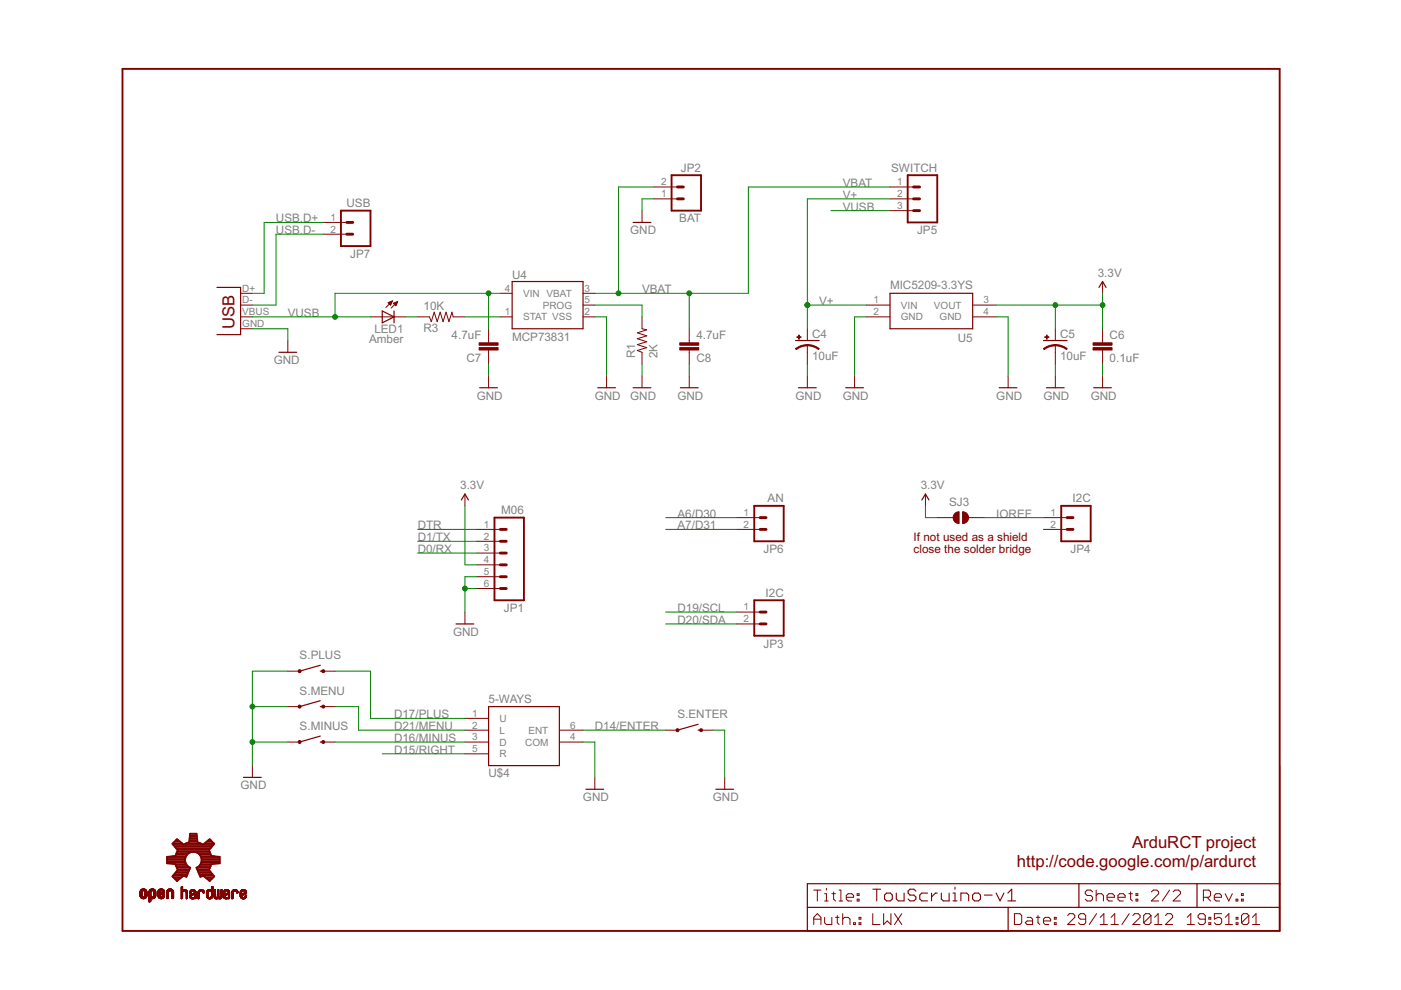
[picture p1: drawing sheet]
<svg xmlns="http://www.w3.org/2000/svg" width="297mm" height="210mm" viewBox="0 0 297 210" stroke-linecap="round" stroke-linejoin="round" font-family="sans-serif">
<g fill="none" stroke="#800000" stroke-width=".21">
<path d="M138.6 39.6h5M188.7 39.6h5M68.5 47.2h5M68.5 49.7h5M136.1 44.7v2.5M138.6 42.2h5M188.7 42.2h5M188.7 44.7h5M233.8 59.7v2.5M51 67.2h2.5M51 64.7h2.5M51 62.2h2.5"/>
<path d="M51 69.7h2.5M61 72.2v2.5M78.5 67.2h7.6M82.3 64.2h.7M82.4 64.3h.6M82.5 64.4h.4M82.6 64.1h.5M82.6 64.5h.3M82.8 64.6h.1M82.9 63.9h.2M83.2 63.8h.1M83.2 63.8l-1.4 1.4"/>
<path d="M83.2 63.8l-.9 .4M83.2 63.8l-.4 .9-.5-.5M83.4 64.3l.9-.4-.4 .9zM83.5 64.3h.7M83.5 64.4h.6M83.7 64.5h.4M83.8 64.6h.2M83.8 64.2h.4M83.9 64.8h.1M84 64.1h.2M84.3 63.9l-1.4 1.4M88.6 67.2h2.5l.3 1 .7-2 .6 2 .6-2 .6 2 .7-2 .6 2 .6-2 .3 1h2.5"/>
<path d="M103.6 69.7v3M103.6 74.2v3M103.6 79.7v2.5M106.1 67.2h2.5M106.1 62.2h2.5M123.6 67.2h2.5M123.6 64.7h2.5M123.6 62.2h2.5M128.6 79.7v2.5M136.1 67.2v2.5l1 .2-2 .7 2 .6-2 .6 2 .7-2 .6 2 .6-2 .6 1 .4v2.5M136.1 79.7v2.5M146.1 69.7v3"/>
<path d="M146.1 74.2v3M146.1 79.7v2.5M171.2 69.7v2.5M171.2 73.2v4M171.2 79.7v2.5M181.2 79.7v2.5M183.7 67.2h5M183.7 64.7h5M206.2 67.2h5M206.2 64.7h5M213.7 79.7v2.5M223.8 69.7v2.5"/>
<path d="M223.8 73.2v4M223.8 79.7v2.5M233.8 69.7v3M233.8 74.2v3M233.8 79.7v2.5M98.6 104.8v2.5M101.1 112.2h5M101.1 114.8h5M101.1 117.3h5M101.1 119.8h5M156.1 112.2h5.1M156.1 109.7h5.1"/>
<path d="M196.2 104.8v2.5M198.7 109.7h3.4M205.3 109.7h3.4M221.2 112.2h5.1M221.2 109.7h5.1M98.6 129.8v2.5M101.1 122.3h5M101.1 124.8h5M156.1 129.8h5.1M156.1 132.3h5.1M61 157.3h2.5M61 142.3h2.5"/>
<path d="M61 149.8h2.5M68.5 157.3h2.5M68.5 142.3h2.5M68.5 149.8h2.5M98.6 152.3h5M98.6 154.8h5M98.6 157.3h5M98.6 159.8h5M118.6 154.8h5M118.6 157.3h5M141.1 154.8h2.5M148.6 154.8h2.6"/>
<path d="M53.5 162.3v2.5M126.1 164.8v2.5M153.6 164.8v2.5M29.7 189.8h.4M29.7 189.5h.4M29.7 189.7h.4M29.7 189.6h.4M29.7 189.4h.4M29.7 189.3h.4M29.7 189.2h.4M29.7 190.1h.5M29.7 190h.5"/>
<path d="M29.7 189.9l.4 .1M29.7 189.9h.4M29.7 189.1h.4M29.7 190.1h.6M29.8 190.2h1.3M29.8 188.9h1.3M29.8 188.8h1.3M29.8 188.7l1.2 .1M29.8 188.7h1.2M29.9 190.4h1M29.9 188.7h1M30 188.6h.9"/>
<path d="M30 190.4h.8M30 188.6h.8M30.1 190.5h.7M30.1 189.1h-.4M30.1 189h-.4M30.2 189h-.5M30.2 188.5h.5M30.2 190.5h.4M30.3 188.9h-.6M30.6 188.9h.5M30.6 190.1h.5M30.6 189h.5"/>
<path d="M30.7 190h.4M30.7 189h.4M30.7 189.1h.4M30.8 189.8h.3M30.8 189.5h.3M30.8 189.9h.3M30.8 189.7h.3M30.8 189.6h.3M30.8 189.4h.3M30.8 189.3h.3M30.8 189.2h.3M31 190.3l-1.1 .1"/>
<path d="M31 190.3h-1.2M31.1 190.2h-1.3M31.1 190.1h-.5M31.1 189.9l-.4 .1M31.6 191h.4M31.6 189.8h.4M31.6 189.5h.4M31.6 190.6h.4M31.6 191.1h.4M31.6 190.9h.4M31.6 190.8h.4M31.6 190.7h.4"/>
<path d="M31.6 190.2h1.4M31.6 190.1h.6M31.6 190.1h.5M31.6 190h.4M31.6 189.9l.4 .1M31.6 189.9h.4M31.6 189.7h.4M31.6 189.6h.4M31.6 189.4h.4M31.6 189.3h.4M31.6 189.2h.4M31.6 189.1h.4"/>
<path d="M31.6 191.2h.1M31.7 188.8h1.2M31.7 188.7h1.2M31.8 188.7h1M31.8 188.6h1M31.9 191.2h-.3M31.9 191.1h-.3M31.9 188.6h.8M32 190.5l-.4 .1M32 189.1h-.4M32 189h-.4M32.1 189h-.5"/>
<path d="M32.1 188.5h.5M32.1 190.5h.4M32.2 188.9h-.6M32.5 188.9h.5M32.5 190.1h.5M32.6 189h.4M32.6 189.9h.4M32.6 189.1h.4M32.6 189.8h.4M32.6 189.5h.4M32.6 189.7h.4M32.6 189.6h.4"/>
<path d="M32.6 189.4h.4M32.6 189.3h.4M32.6 189.2h.4M32.7 190.5h-1.1M32.7 190.4l-1.1 .1M32.8 190.4h-1.2M32.9 190.3l-1.3 .1M32.9 190.3h-1.3M32.9 190.2h-1.3M33 188.8l-1.4 .1M33 190.1h-.6M33 190h-.4"/>
<path d="M33.5 190.1h.5M33.5 190h.4M33.5 189.9l.4 .1M33.5 189.9h.4M33.5 189.4h1.4M33.5 189.3h.3M33.5 189.2h.3M33.5 189.1h.4M33.5 189h.5M33.5 190.1h.6M33.5 190.2h1.3M33.5 188.9h1.4"/>
<path d="M33.6 190.2h1.2M33.6 188.8h1.2M33.6 190.3h1.2M33.6 188.7h1.2M33.7 190.3h1M33.7 190.4h1M33.7 188.7h1M33.7 188.6h.9M33.8 190.4h.8M33.8 188.6h.8M33.8 190.5h.7M33.8 189.2h-.3"/>
<path d="M33.9 189.1h-.4M33.9 189.8l-.4 .1M33.9 189h-.4M33.9 188.5h.5M34 189.8h-.5M34 189.4h.9M34 190.5h.3M34 188.9h-.5M34.1 189.7l-.6 .1M34.1 189.3h.8M34.2 189.7h-.7M34.3 189.3h.6"/>
<path d="M34.3 188.9h.6M34.4 189.6l-.9 .1M34.4 189.2h.5M34.4 189h.5M34.5 190h.4M34.5 189.6h-1M34.5 189.1h.4M34.5 189.9h.4M34.5 189.8h.4M34.6 189.5l-1.1 .1M34.6 189.7h.3M34.7 189.5h-1.2"/>
<path d="M34.8 189.7h.1M34.9 190.1h-.6M34.9 189.4l-1.4 .1M34.9 190.1h-.5M35.3 189.8h.4M35.3 189.5h.4M35.3 190.2h.4M35.3 190.3h.4M35.3 190.1h.4M35.3 190h.4M35.3 189.9h.4M35.3 189.7h.4"/>
<path d="M35.3 189.6h.4M35.3 189.4h.4M35.3 189.3h.4M35.3 189.2h.4M35.4 189h.4M35.4 190.5h.1M35.4 188.8h1.3M35.5 188.8h1.2M35.5 188.7h1.1M35.6 188.7h1M35.6 188.6h.9M35.6 190.5h-.3"/>
<path d="M35.7 188.6h.7M35.7 190.4l-.4 .1M35.7 190.4h-.4M35.8 189.1h-.5M35.8 189h-.4M35.8 188.5h.5M35.9 188.9h-.5M36.2 188.9h.5M36.3 189h.5M36.4 189.1h.4M36.4 189.8h.4M36.4 189.5h.4"/>
<path d="M36.4 190.2h.4M36.4 190.5h.3M36.4 190.3h.4M36.4 190.1h.4M36.4 190h.4M36.4 189.9h.4M36.4 189.7h.4M36.4 189.6h.4M36.4 189.4h.4M36.4 189.3h.4M36.4 189.2h.4M36.7 188.8l-1.3 .1"/>
<path d="M36.8 190.4l-.4 .1M36.8 190.4h-.4M38.4 188.1h.3M38.4 188.7h1.1M38.4 189.8h.3M38.4 189.5h.3M38.4 190.2h.3M38.4 190.4h.3M38.4 190.3h.3M38.4 190.1h.3M38.4 190h.3M38.4 189.9h.3"/>
<path d="M38.4 189.7h.3M38.4 189.6h.3M38.4 189.4h.3M38.4 189.3h.3M38.4 189.2h.3M38.4 188.9h1.2M38.4 188.8h1.2M38.4 188.7l1.1 .1M38.4 188.6l.3 .1M38.4 188.6h.3M38.4 188.5h.3M38.4 188.4h.3"/>
<path d="M38.4 188.3h.3M38.4 188.2h.3M38.4 188h.3M38.5 188h.2M38.5 190.5l-.1 .1M38.7 190.5h-.3M38.7 190.4h-.3M38.7 189.1h-.3M38.8 189.1h-.4M38.8 188.7h.6M38.8 189h-.4M38.9 189h-.5"/>
<path d="M38.9 188.6h.4M39 188.9h-.6M39.2 188.9h.5M39.3 189h.4M39.4 189.1h.3M39.4 189.1h.4M39.5 189.3h.3M39.5 189.2h.3M39.5 189.8h.3M39.5 189.5h.3M39.5 190.2h.3M39.5 190.5h.1"/>
<path d="M39.5 190.4h.3M39.5 190.3h.3M39.5 190.1h.3M39.5 190h.3M39.5 189.9h.3M39.5 189.7h.3M39.5 189.6h.3M39.5 189.4h.3M39.5 190.6h.1M39.7 190.5h-.2M40.2 190.2h.4M40.2 190.1h.3"/>
<path d="M40.2 190h.3M40.2 189.4h.1M40.2 189.3h.3M40.2 189.2h.3M40.2 190.3h.8M40.2 189.1h.4M40.3 190.3h.8M40.3 189h.4M40.3 190.4h.8M40.3 188.9h1.1M40.4 190.4l.7 .1M40.4 188.8h1"/>
<path d="M40.4 190.5h.7M40.4 188.8h.9M40.5 189.3l-.3 .1M40.5 188.7h.8M40.5 189.6h1.1M40.5 189.1h-.3M40.6 190.5h.5M40.6 189.9l-.4 .1M40.6 189.9h-.4M40.6 189.6h1M40.6 188.7h.6M40.6 190.6h.4"/>
<path d="M40.6 189h-.4M40.6 188.6h.5M40.7 189.8l-.5 .1M40.7 189.5h.9M40.8 189.8h-.6M40.8 190.6h.1M40.8 188.9h-.5M40.8 189.5h.8M40.9 189.7l-.6 .1M41 188.9h.5M41 189.4h.6M41 189.7h-.7"/>
<path d="M41.1 189.4h.5M41.1 189h.4M41.2 189.1h.3M41.2 189.3h.4M41.2 189.1h.4M41.3 189.8h.3M41.3 190.2h.3M41.3 190.5h.1M41.3 190.4h.3M41.3 190.3h.3M41.3 190.1h.3M41.3 190h.3"/>
<path d="M41.3 189.9h.3M41.3 189.7h.3M41.3 189.2h.3M41.6 190.5h-.3M41.6 190.4l-.3 .1M41.6 189.6l-1.2 .1M42 189.8h.3M42 189.5h.3M42 190.2h.3M42 190.4h.3M42 190.3h.3M42 190.1h.3"/>
<path d="M42 190h.3M42 189.9h.3M42 189.7h.3M42 189.6h.3M42 189.4h.3M42 189.3h.3M42 189.2h.3M42 190.6h.1M42 189.1h.4M42.1 190.5l-.1 .1M42.1 188.9h1.1M42.2 188.8h1"/>
<path d="M42.2 188.8h.9M42.2 190.5h-.2M42.3 188.7h.8M42.3 189.1h-.3M42.4 188.7h.6M42.4 189h-.4M42.4 188.6h.5M42.5 189h-.4M42.6 188.9h-.5M42.7 188.9h.5M42.9 189h.4M43 189.1h.3"/>
<path d="M43 189.2h.3M43.3 189.3h-.2M43.3 189.2h-.2M43.8 189.8h.3M43.8 189.5h.3M43.8 189.9h.3M43.8 189.7h.3M43.8 189.6h.3M43.8 189.4h.3M43.8 189.3h.3M43.8 189.2h.3M43.8 190.1h.3"/>
<path d="M43.8 190h.3M43.8 189.1h.3M43.8 190.2h.5M43.8 190.2h.4M43.9 190.3h1.1M43.9 190.4h1.1M43.9 188.8h1.2M44 190.4h.9M44 188.8h1.1M44 188.7h1.1M44.1 189.1h-.3M44.2 190.5h.5"/>
<path d="M44.2 188.7h.5M44.2 189h-.4M44.2 190.6h.5M44.2 188.6h.5M44.4 190.6h.1M44.4 188.9h-.5M44.5 188.9h.6M44.7 190.2h.4M44.7 189h.4M44.8 189.1h.3M44.8 188.7h.3M44.8 189.8h.3"/>
<path d="M44.8 189.5h.3M44.8 190h.3M44.8 189.9h.3M44.8 189.7h.3M44.8 189.6h.3M44.8 189.4h.3M44.8 189.3h.3M44.8 189.2h.3M44.8 188.6h.3M44.8 188.5h.3M44.8 188.4h.3M44.8 188.3h.3"/>
<path d="M44.8 188.2h.3M44.8 188.1h.3M44.8 188h.3M44.9 190.5h-.8M44.9 188h.2M45 190.3l-1.1 .1M45.1 190.2h-.4M45.1 190.1h-.3M45.1 188.8l-1.2 .1M45.4 189.8h.3M45.4 189.5h.3M45.4 190.1h.3"/>
<path d="M45.4 190h.3M45.4 189.9h.3M45.4 189.7h.3M45.4 189.6h.3M45.4 189.4h.3M45.4 189.3h.3M45.4 189.2h.3M45.4 189.1h.3M45.4 189h.3M45.4 188.9h.3M45.4 188.8h.3M45.4 188.7h.3"/>
<path d="M45.4 190.2h.4M45.4 190.3h1.7M45.4 190.2h.3M45.4 190.3h1.6M45.5 190.4h1.5M45.5 190.4h1.4M45.6 188.7h.1M45.6 188.6h.1M45.7 190.5h.4M45.7 190.6h.4M45.9 190.6h.1M46 190.2h.5"/>
<path d="M46.1 190.2h.3M46.1 189.8h.3M46.1 190.1h.3M46.1 190h.3M46.1 189.9h.3M46.1 189.7h.3M46.1 189.5h.3M46.1 189.6h.3M46.1 189.4h.3M46.1 189.3h.3M46.1 189.2h.3M46.1 189.1h.3"/>
<path d="M46.1 189h.3M46.1 188.9h.3M46.1 188.8h.3M46.1 188.7h.3M46.2 188.7h.2M46.3 188.6h.1M46.4 190.5h.4M46.4 190.6h.4M46.7 190.2h.4M46.8 190.1h.3M46.8 189.8h.3M46.8 189.5h.3"/>
<path d="M46.8 190h.3M46.8 189.9h.3M46.8 189.7h.3M46.8 189.6h.3M46.8 189.4h.3M46.8 189.3h.3M46.8 189.2h.3M46.8 189.1h.3M46.8 189h.3M46.8 188.9h.3M46.8 188.8h.3M46.8 188.7h.3"/>
<path d="M46.9 190.5h-1.3M46.9 188.7h.2M47 188.6h.1M47.1 190.2h-.4M47.3 190.2h.4M47.3 190.1h.4M47.3 190h.4M47.3 189.9h.4M47.3 189.4h.2M47.3 189.2h.4M47.4 190.2h.4M47.4 189.1h.3"/>
<path d="M47.4 190.3h.8M47.4 190.3l.8 .1M47.5 190.4h.7M47.5 188.9h1.1M47.5 188.8h1.1M47.6 190.5h.6M47.6 189.3l-.3 .1M47.6 188.7l.9 .1M47.6 188.7h.8M47.6 189.6h1.1M47.6 189.3h-.3M47.6 189.2l-.3 .1"/>
<path d="M47.7 190.5h.5M47.7 189.1h-.3M47.7 189.9h-.4M47.7 189.6h1M47.8 188.7h.5M47.8 190.6h.4M47.8 189h-.4M47.8 189.8l-.4 .1M47.8 188.6h.5M47.9 189.5h.8M47.9 189.8h-.5M48 189.5h.7"/>
<path d="M48 188.9h-.5M48.1 189.7l-.7 .1M48.1 188.9h.5M48.1 189.4h.6M48.2 189.7h-.7M48.2 189.4h.5M48.2 189h.4M48.3 189h.4M48.3 189.6l-.8 .1M48.3 189.1h.4M48.4 189.3h.3M48.4 189.1h.3"/>
<path d="M48.4 189.6h.3M48.4 189.2h.3M48.4 189.8h.3M48.4 190.2h.3M48.4 190.4h.3M48.4 190.3h.3M48.4 190.1h.3M48.4 190h.3M48.4 189.9h.3M48.4 189.7h.3M48.5 190.6h.1M48.6 190.5l-.2 .1"/>
<path d="M48.7 190.5h-.3M48.7 190.4l-.3 .1M49.1 189.8h.3M49.1 189.5h.3M49.1 190.2h.3M49.1 190.4h.3M49.1 190.3h.3M49.1 190.1h.3M49.1 190h.3M49.1 189.9h.3M49.1 189.7h.3M49.1 189.6h.3"/>
<path d="M49.1 189.4h.3M49.1 189.3h.3M49.2 190.6h.1M49.3 188.9h1.1M49.3 190.5l-.2 .1M49.3 188.8h1M49.4 188.8h.9M49.4 188.7h.8M49.4 190.5h-.3M49.4 189.2h-.3M49.5 189.1h-.3M49.5 188.7h.6"/>
<path d="M49.6 189h-.4M49.6 188.6h.5M49.7 188.9h-.5M49.9 188.9h.5M50 189h.4M50.1 189h.3M50.1 189.1h.4M50.2 189.1h.3M50.2 189.2h.3M50.4 189.3l-.2 .1M50.5 189.3h-.3M50.9 189.5h.3"/>
<path d="M50.9 190.1h.4M50.9 190h.3M50.9 189.9h.3M50.9 189.9h.4M50.9 189.5h1.2M50.9 189.4h.3M50.9 189.3h.3M50.9 189.2h.3M50.9 189.1h.3M51 190.2h.3M51 190.2h.4M51 190.3h1.2"/>
<path d="M51.1 190.3h1M51.1 188.9h1.1M51.1 188.8h1M51.2 190.4h.8M51.2 188.8h.8M51.2 188.7h.8M51.2 190.5h.8M51.3 189.1h-.4M51.3 188.7h.6M51.3 190.5h.6M51.3 189h-.3M51.4 189.8l-.5 .1"/>
<path d="M51.4 189h-.4M51.4 188.6h.4M51.4 190.6h.4M51.5 189.8h-.6M51.5 188.9h-.5M51.6 190.6h.1M51.6 189.7l-.7 .1M51.7 188.9h.5M51.7 189.7h-.8M51.7 189.4h.6M51.8 189h.4M51.8 189.6l-.9 .1"/>
<path d="M51.9 189.3h.4M51.9 189h.3M51.9 190.1h.3M51.9 189.6h-1M51.9 189.1h.4M52 189.3h.3M52 190h.3M52 189.2h.3M52 189.9h.3M52.1 190.4h-1M52.2 189.8h.1M52.2 189.5h-.8"/>
<path d="M52.2 190.2h-.4M52.2 190.2h-.3M52.3 190.1h-.4M52.3 189.4l-.8 .1M52.3 189.9l-.3 .1M52.3 189.4h-.7M172.5 188.7h1.6M172.5 194.9h1.6M172.5 196v-1.5l.8-.8 .8 .8v1.5M173.3 188.7v2.3M174.8 194.5v1.1l.4 .4h1.2v-1.5M174.8 191h.8"/>
<path d="M174.8 189.5h.4v1.5M175.2 188.3v.4M176.4 189.5h.7M176.7 189.1v1.5l.4 .4M177.1 194.5h.8M177.5 194.1v1.5l.4 .4M177.9 191h.8M177.9 188.7h.4v2.3M178.7 194.9l.3-.4h.8l.4 .4v1.1M178.7 193.7v2.3M179.4 190.2h1.6v-.3l-.4-.4h-.8l-.4 .4v.7l.4 .4h.8M181 195.6h.4v.4h-.4z"/>
<path d="M181.7 190.6h.4v.4h-.4zM181.7 189.5h.4v.4h-.4zM182.1 195.6h.4v.4h-.4zM182.1 194.5h.4v.4h-.4zM185 193.7v2.3h1.6M187.3 193.7v2.3l.8-.7 .8 .7v-2.3M189.7 193.7l1.5 2.3M191.2 193.7l-1.5 2.3M215.1 193.7h1.1l.4 .4v1.5l-.4 .4h-1.1zM217.8 194.5h.7l.4 .4v1.1h-1.1l-.4-.4 .4-.3h1.1M219.7 194.5h.8M220.1 194.1v1.5l.4 .4"/>
<path d="M221.2 195.3h1.6v-.4l-.4-.4h-.8l-.4 .4v.7l.4 .4h.8M223.5 195.6h.4v.4h-.4zM223.5 194.5h.4v.4h-.4zM226.4 194.1l.3-.4h.8l.4 .4v.4l-1.5 1.5h1.5M230.2 194.9h-1.2l-.3-.4v-.4l.3-.4h.8l.4 .4v1.5l-.4 .4h-.8l-.3-.4M231.6 189.1l-.3-.4h-.8l-.4 .4v.4l.4 .4h.8l.3 .3v.4l-.3 .4h-.8l-.4-.4M232.4 188.7v2.3M232.4 189.9l.4-.4h.8l.4 .4v1.1M232.5 193.7l-1.6 2.3M233.3 196h1.5M233.3 194.5l.7-.8v2.3M234.7 190.2h1.6v-.3l-.4-.4h-.8l-.4 .4v.7l.4 .4h.8"/>
<path d="M235.6 196h1.5M235.6 194.5l.7-.8v2.3M237 190.2h1.5v-.3l-.3-.4h-.8l-.4 .4v.7l.4 .4h.8M239.3 189.5h.8M239.4 193.7l-1.5 2.3M239.7 189.1v1.5l.4 .4M240.2 194.1l.4-.4h.7l.4 .4v.4l-1.5 1.5h1.5M240.9 190.6h.3v.4h-.3zM240.9 189.5h.3v.4h-.3zM244 194.1v1.5l-.4 .4h-.7l-.4-.4M244 194.1l-.4-.4h-.7l-.4 .4v1.5M244 194.1l-1.5 1.5"/>
<path d="M244.1 189.1l.4-.4h.8l.4 .4v.4l-1.6 1.5h1.6M244.8 196h1.5M244.8 194.5l.8-.8v2.3M247.1 194.1l.4-.4h.7l.4 .4v.4l-1.5 1.5h1.5M248 188.7l-1.6 2.3M248.7 189.1l.4-.4h.8l.4 .4v.4l-1.6 1.5h1.6M251.7 196h1.5M251.7 194.5l.8-.8v2.3M255.1 190.2h1.2l.4-.3v-.8l-.4-.4h-1.2v2.3M255.5 194.9h-1.1l-.4-.4v-.4l.4-.4h.8l.3 .4v1.5l-.3 .4h-.8l-.4-.4M255.9 190.2l.8 .8M256.3 195.6h.4v.4h-.4z"/>
<path d="M256.3 194.5h.4v.4h-.4zM257.5 190.2h1.5v-.3l-.4-.4h-.8l-.3 .4v.7l.3 .4h.8M259 193.7h-1.5v1.2l.7-.4h.4l.4 .4v.7l-.4 .4h-.7l-.4-.4M259.8 189.5l.7 1.5 .8-1.5M259.8 196h1.5M259.8 194.5l.7-.8v2.3M262.1 190.6h.3v.4h-.3zM262.1 195.6h.4v.4h-.4zM262.1 194.5h.4v.4h-.4zM263.2 190.6h.4v.4h-.4zM263.2 189.5h.4v.4h-.4zM264.8 194.1v1.5l-.4 .4h-.8l-.4-.4"/>
<path d="M264.8 194.1l-.4-.4h-.8l-.4 .4v1.5M264.8 194.1l-1.6 1.5M265.5 196h1.6M265.5 194.5l.8-.8v2.3"/>
</g>
<g fill="#800000" stroke="#800000" stroke-width=".21">
<path d="M231.8 73.7h4v.5h-4z"/>
<path d="M231.8 72.7h4v.5h-4z"/>
<path d="M221.5 71.4h.9v.1h-.9z"/>
<path d="M221.9 71h.1v.9h-.1z"/>
<path d="M169 71.4h.8v.1h-.8z"/>
<path d="M169.3 71h.2v.9h-.2z"/>
<path d="M101.6 72.7h4v.5h-4z"/>
<path d="M101.6 73.7h4v.5h-4z"/>
<path d="M144.1 72.7h4v.5h-4z"/>
<path d="M144.1 73.7h4v.5h-4z"/>
</g>
<g fill="none" stroke="#800000" stroke-width=".25">
<path d="M108.6 59.7h15v10h-15zM134.2 47.2h3.8M46 60.9h5v10.1h-5M59.1 74.7h3.8M81 65.9l2.5 1.3-2.5 1.3zM83.5 65.9v2.6M168.7 72.2h5M188.7 62.2h17.5v7.5h-17.5zM221.2 72.2h5.1M233 60.9l.8-1.2 .7 1.2M101.7 82.2h3.8M126.7 82.2h3.8"/>
<path d="M134.2 82.2h3.8M144.3 82.2h3.7M169.3 82.2h3.8M179.3 82.2h3.8M211.9 82.2h3.7M221.9 82.2h3.7M231.9 82.2h3.7M97.8 106l.8-1.2 .7 1.2M195.5 106l.7-1.2 .8 1.2M96.7 132.3h3.8M67.9 149.8h.6M67.9 142.3h.6"/>
<path d="M67.9 141.1l-4.4 1.2M67.9 157.3h.6M67.9 156.1l-4.4 1.2M67.9 148.6l-4.4 1.2M103.6 149.8h15v12.5h-15zM148 154.8h.6M148 153.6l-4.4 1.2M51.6 164.8h3.8M124.2 167.3h3.8M151.8 167.3h3.7M271.3 162.3v35.1M171.2 192.4h100.1"/>
<path d="M228.7 187.4v5M253.8 187.4v5M271.3 187.4h-100.1v10h42.5v-5"/>
</g>
<g fill="#800000" stroke="#800000" stroke-width=".21">
<path d="M223.8 73.1l1.3 .2 1.2 .6-.2 .2-.9-.5-1.4-.3z" fill-rule="evenodd"/>
<path d="M221.2 73.9l1.2-.6 1.4-.2v.2l-1.1 .1-1.3 .7z" fill-rule="evenodd"/>
<path d="M171.2 73.1l1.3 .2 1.2 .6-.2 .2-.8-.5-1.5-.3z" fill-rule="evenodd"/>
<path d="M168.7 73.9l1.1-.6 1.4-.2v.2l-1 .1-1.4 .7z" fill-rule="evenodd"/>
<path d="M204.1 108.5a1.25 1.25 0 0 1 1.3 1.2 1.25 1.25 0 0 1-1.3 1.3z" fill-rule="evenodd"/>
<path d="M202.4 108.9l.9-.4v2.5a1.24 1.24 0 0 1-1.1-.7 1.24 1.24 0 0 1 .2-1.4z" fill-rule="evenodd"/>
<circle cx="143.6" cy="154.8" r=".32"/>
<circle cx="148.6" cy="154.8" r=".32"/>
<circle cx="63.5" cy="142.3" r=".32"/>
<circle cx="68.5" cy="142.3" r=".33"/>
<circle cx="63.5" cy="157.3" r=".32"/>
<circle cx="68.5" cy="157.3" r=".33"/>
<circle cx="63.5" cy="149.8" r=".33"/>
<circle cx="68.5" cy="149.8" r=".33"/>
</g>
<path d="M26 14.6h245.3v182.8h-245.3zM142.4 37.1h6.2v7.6h-6.2zM192.4 37.1h6.3v10.1h-6.3zM72.3 44.7h6.2v7.5h-6.2zM104.8 109.7h6.3v17.6h-6.3zM159.9 107.3h6.3v7.5h-6.3zM225 107.3h6.2v7.5h-6.2zM159.9 127.3h6.3v7.5h-6.3z" fill="none" stroke="#800000" stroke-width=".4"/>
<g fill="none" stroke="#800000" stroke-width=".61">
<path d="M143.6 39.6h1.3M193.7 39.6h1.3M73.5 47.2h1.3M73.5 49.7h1.3M143.6 42.2h1.3M193.7 42.2h1.3M193.7 44.7h1.3M106.1 117.3h1.2M106.1 114.8h1.2M106.1 112.2h1.2M106.1 119.8h1.2M161.2 112.2h1.2"/>
<path d="M161.2 109.7h1.2M226.3 112.2h1.2M226.3 109.7h1.2M106.1 122.3h1.2M106.1 124.8h1.2M161.2 129.8h1.2M161.2 132.3h1.2"/>
</g>
<g fill="none" stroke="#800000" stroke-width=".23">
<path d="M185.1 188.5h1.6M185.9 188.5v2.5M187.5 189.8l.5-.4h.8l.4 .4v.8l-.4 .4h-.8l-.5-.4zM190 189.4v1.2l.5 .4h1.2v-1.6M194.2 188.9l-.4-.4h-.9l-.4 .4v.5l.4 .4h.9l.4 .4v.4l-.4 .4h-.9l-.4-.4M196.7 189.4h-1.3l-.4 .4v.8l.4 .4h1.3M197.5 189.4v1.6M198.7 189.4h-.4l-.8 .8M199.6 189.4v1.2l.4 .4h1.2v-1.6M202.1 191h.8M202.1 189.4h.4v1.6M202.5 188.1v.4"/>
<path d="M203.7 191v-1.6h1.3l.4 .4v1.2M206.2 189.8l.4-.4h.9l.4 .4v.8l-.4 .4h-.9l-.4-.4zM208.7 189.8h1.7M211.2 189.4l.8 1.6 .9-1.6M213.7 191h1.6M213.7 189.4l.8-.9v2.5"/>
</g>
<g fill="none" stroke="#800000" stroke-width=".38">
<path d="M36.6 178.8h2M36.8 179.2h8.4M37 178.5h1.2M37 179.5h7.9M37.3 179.8h7.4M37.3 178.1h.5M39.5 178.8h3M40.1 178.5h1.7M40.2 178.1h1.6M40.2 177.8h1.6M40.2 177.4h1.5M40.3 177.1h1.4"/>
<path d="M43.4 178.8h1.9M43.8 178.5h1.2M44.2 178.1h.5M35.4 182.9h3.9M35.4 182.6h3.8M35.4 182.2h3.8M35.4 181.9h3.9M36.5 181.6h2.9M36.7 185.7h2.2M36.7 186h1.8M37 185.3h2.8M37.1 186.4h1"/>
<path d="M37.2 185h2.7M37.2 183.3h2.3M37.3 181.2h2.4M37.3 183.6h2.5M37.4 180.9h2.6M37.4 186.7h.2M37.5 184h2.8M37.5 184.7h2.5M37.6 180.5h6.8M37.6 180.2h6.8M37.7 184.3h2.5M39 185.7h.6"/>
<path d="M39.5 181.5l-.3 .9 .1 .5M39.5 181.5a1.75 1.75 0 0 1 3 0M41.7 184h2.8M41.8 184.3h2.5M41.9 180.9h2.7M42 184.7h2.5M42.1 185h2.6M42.2 183.6h2.5M42.2 185.3h2.8M42.3 181.2h2.4M42.4 185.7h.6M42.5 183.3h2.2"/>
<path d="M42.5 181.5a1.73 1.73 0 0 1-.8 2.5l.8 1.9 .6-.2 1.3 1.1 1-1-1.1-1.4 .5-1.2 1.8-.2v-1.3l-1.8-.2-.5-1.2 1.1-1.4-1-1-1.3 1.2-1.2-.5-.2-1.8h-1.4l-.2 1.8-1.2 .5-1.4-1.2-.9 1 1.1 1.4-.5 1.2-1.8 .2v1.3l1.8 .2 .5 1.2-1.1 1.4 .9 1 1.4-1.1 .6 .2 .8-1.9-.5-.3-.5-.8M42.6 181.6h2.8M42.7 182.9h3.9M42.7 181.9h3.9M42.7 182.6h3.9M42.7 182.2h3.9M43.1 185.7h2.2M43.5 186h1.7M43.9 186.4h1M44.4 186.7h.1"/>
</g>
<g fill="none" stroke="#008000" stroke-width=".21">
<path d="M138.6 39.6h-7.5v22.6M188.7 39.6h-30v22.6h-32.6M68.5 49.7h-10v15h-5M68.5 47.2h-12.5v15h-2.5M138.6 42.2h-2.5v2.5M176.2 44.7h12.5M188.7 42.2h-17.5v27.5M53.5 67.2h25M53.5 69.7h7.5v2.5M86.1 67.2h2.5M98.6 67.2h7.5M103.6 62.2v7.5"/>
<path d="M103.6 77.2v2.5M106.1 62.2h-35.1v5M126.1 67.2h2.5v12.5M126.1 64.7h10v2.5M136.1 77.2v2.5M146.1 62.2v7.5M146.1 77.2v2.5M171.2 77.2v2.5M171.2 64.7h12.5M183.7 67.2h-2.5v12.5M211.2 67.2h2.5v12.5M211.2 64.7h22.6"/>
<path d="M223.8 64.7v5M223.8 77.2v2.5M233.8 62.2v7.5M233.8 77.2v2.5M88.6 112.2h12.5M88.6 117.3h12.5M88.6 114.8h12.5M98.6 107.3v12.5h2.5M141.1 112.2h15M141.1 109.7h15M196.2 107.3v2.4h2.5M208.7 109.7h12.5"/>
<path d="M98.6 124.8h2.5M101.1 122.3h-2.5v7.5M141.1 129.8h15M141.1 132.3h15M53.5 157.3h7.5M53.5 149.8h7.5M61 142.3h-7.5v20M71 157.3h27.6M71 149.8h5v5h22.6M71 142.3h7.5v10h20.1M81 159.8h17.6M123.6 157.3h2.5v7.5"/>
<path d="M123.6 154.8h17.5M151.2 154.8h2.4v10"/>
</g>
<g fill="#008000" stroke="#008000" stroke-width=".21">
<circle cx="98.6" cy="124.8" r=".51"/>
<circle cx="53.5" cy="149.8" r=".51"/>
<circle cx="53.5" cy="157.3" r=".51"/>
<circle cx="233.8" cy="64.7" r=".51"/>
<circle cx="223.8" cy="64.7" r=".51"/>
<circle cx="71" cy="67.2" r=".51"/>
<circle cx="103.6" cy="62.2" r=".51"/>
<circle cx="146.1" cy="62.2" r=".51"/>
<circle cx="131.1" cy="62.2" r=".51"/>
<circle cx="171.2" cy="64.7" r=".51"/>
</g>
<g font-size="4" fill="#800000">
<text x="49.7" y="69.7" transform="rotate(-90 49.7 69.7)">USB</text>
<text x="240" y="179.9">ArduRCT project</text>
<text x="215.6" y="183.9">http://code.google.com/p/ardurct</text>
</g>
<g font-size="2.8" fill="#808080">
<text x="144.4" y="36.4">JP2</text>
<text x="178.7" y="39.7">VBAT</text>
<text x="188.9" y="36.4">SWITCH</text>
<text x="58.5" y="47.2">USB.D+</text>
<text x="73.5" y="43.9">USB</text>
<text x="144" y="47.2">BAT</text>
<text x="178.7" y="44.7">VUSB</text>
<text x="178.7" y="42.2">V+</text>
<text x="58.5" y="49.7">USB.D-</text>
<text x="133.6" y="49.7">GND</text>
<text x="194.4" y="49.7">JP5</text>
<text x="74.3" y="54.7">JP7</text>
<text x="108.6" y="59.2">U4</text>
<text x="232.8" y="58.7">3.3V</text>
<text x="89.8" y="65.7">10K</text>
<text x="136.1" y="62.2">VBAT</text>
<text x="173.7" y="64.7">V+</text>
<text x="188.7" y="61.2">MIC5209-3.3YS</text>
<text x="61" y="67.2">VUSB</text>
<text x="79.4" y="70.7">LED1</text>
<text x="89.8" y="70.4">R3</text>
<text x="95.7" y="71.8">4.7uF</text>
<text x="147.6" y="71.8">4.7uF</text>
<text x="172.2" y="71.6">C4</text>
<text x="224.7" y="71.6">C5</text>
<text x="235.3" y="71.8">C6</text>
<text x="58" y="77.2">GND</text>
<text x="78.3" y="72.8">Amber</text>
<text x="98.9" y="76.8">C7</text>
<text x="108.6" y="72.2">MCP73831</text>
<text x="134.6" y="76" transform="rotate(-90 134.6 76)">R1</text>
<text x="139.4" y="76" transform="rotate(-90 139.4 76)">2K</text>
<text x="147.6" y="76.8">C8</text>
<text x="172.2" y="76.3">10uF</text>
<text x="203.1" y="72.5">U5</text>
<text x="224.7" y="76.3">10uF</text>
<text x="235.3" y="76.8">0.1uF</text>
<text x="101.1" y="84.7">GND</text>
<text x="126.1" y="84.7">GND</text>
<text x="133.6" y="84.7">GND</text>
<text x="143.6" y="84.7">GND</text>
<text x="168.7" y="84.7">GND</text>
<text x="178.7" y="84.7">GND</text>
<text x="211.2" y="84.7">GND</text>
<text x="221.2" y="84.7">GND</text>
<text x="231.3" y="84.7">GND</text>
<text x="97.6" y="103.7">3.3V</text>
<text x="162.7" y="106.5">AN</text>
<text x="195.2" y="103.7">3.3V</text>
<text x="201.2" y="107.2">SJ3</text>
<text x="227.4" y="106.5">I2C</text>
<text x="88.6" y="112.3">DTR</text>
<text x="106.3" y="109">M06</text>
<text x="143.6" y="109.8">A6/D30</text>
<text x="143.6" y="112.3">A7/D31</text>
<text x="211.2" y="109.8">IOREF</text>
<text x="88.6" y="117.3">D0/RX</text>
<text x="88.6" y="114.8">D1/TX</text>
<text x="161.9" y="117.3">JP6</text>
<text x="227" y="117.3">JP4</text>
<text x="106.8" y="129.8">JP1</text>
<text x="143.6" y="129.8">D19/SCL</text>
<text x="162.3" y="126.5">I2C</text>
<text x="96.1" y="134.8">GND</text>
<text x="143.6" y="132.3">D20/SDA</text>
<text x="161.9" y="137.3">JP3</text>
<text x="63.5" y="139.8">S.PLUS</text>
<text x="63.5" y="147.3">S.MENU</text>
<text x="103.6" y="149.1">5-WAYS</text>
<text x="63.5" y="154.8">S.MINUS</text>
<text x="83.6" y="152.3">D17/PLUS</text>
<text x="83.6" y="154.8">D21/MENU</text>
<text x="126.1" y="154.8">D14/ENTER</text>
<text x="143.6" y="152.3">S.ENTER</text>
<text x="83.6" y="159.8">D15/RIGHT</text>
<text x="83.6" y="157.3">D16/MINUS</text>
<text x="51" y="167.3">GND</text>
<text x="103.6" y="164.8">U$4</text>
<text x="123.6" y="169.8">GND</text>
<text x="151.1" y="169.8">GND</text>
</g>
<g font-size="2.8" fill="#800000">
<text x="193.7" y="114.6">If not used as a shield</text>
<text x="193.7" y="117.3">close the solder bridge</text>
</g>
<g font-size="2.4" fill="#808080">
<text x="140.1" y="41.8">1</text>
<text x="140.1" y="39.3">2</text>
<text x="190.2" y="39.3">1</text>
<text x="190.2" y="41.8">2</text>
<text x="70" y="46.8">1</text>
<text x="190.2" y="44.3">3</text>
<text x="70" y="49.3">2</text>
<text x="51.4" y="61.8">D+</text>
<text x="51.4" y="64.3">D-</text>
<text x="107.1" y="61.8">4</text>
<text x="110.9" y="62.9">VIN VBAT</text>
<text x="115.1" y="65.4">PROG</text>
<text x="124" y="61.8">3</text>
<text x="124" y="64.3">5</text>
<text x="185.2" y="64.3">1</text>
<text x="191" y="65.4">VIN</text>
<text x="198" y="65.4">VOUT</text>
<text x="208.5" y="64.3">3</text>
<text x="51.4" y="66.8">VBUS</text>
<text x="51.4" y="69.3">GND</text>
<text x="107.1" y="66.8">1</text>
<text x="110.9" y="67.9">STAT VSS</text>
<text x="124" y="66.8">2</text>
<text x="185.2" y="66.8">2</text>
<text x="191" y="67.9">GND</text>
<text x="199.2" y="67.9">GND</text>
<text x="208.5" y="66.8">4</text>
<text x="102.6" y="111.9">1</text>
<text x="157.7" y="109.4">1</text>
<text x="157.7" y="111.9">2</text>
<text x="222.8" y="109.4">1</text>
<text x="222.8" y="111.9">2</text>
<text x="102.6" y="114.4">2</text>
<text x="102.6" y="116.9">3</text>
<text x="102.6" y="119.4">4</text>
<text x="102.6" y="121.9">5</text>
<text x="102.6" y="124.4">6</text>
<text x="157.7" y="129.4">1</text>
<text x="157.7" y="131.9">2</text>
<text x="100.1" y="152">1</text>
<text x="100.1" y="154.5">2</text>
<text x="105.9" y="153.1">U</text>
<text x="105.9" y="155.6">L</text>
<text x="112" y="155.6">ENT</text>
<text x="120.9" y="154.5">6</text>
<text x="100.1" y="157">3</text>
<text x="100.1" y="159.5">5</text>
<text x="105.9" y="158.1">D</text>
<text x="105.9" y="160.6">R</text>
<text x="111.4" y="158.1">COM</text>
<text x="120.9" y="157">4</text>
</g>
</svg>
